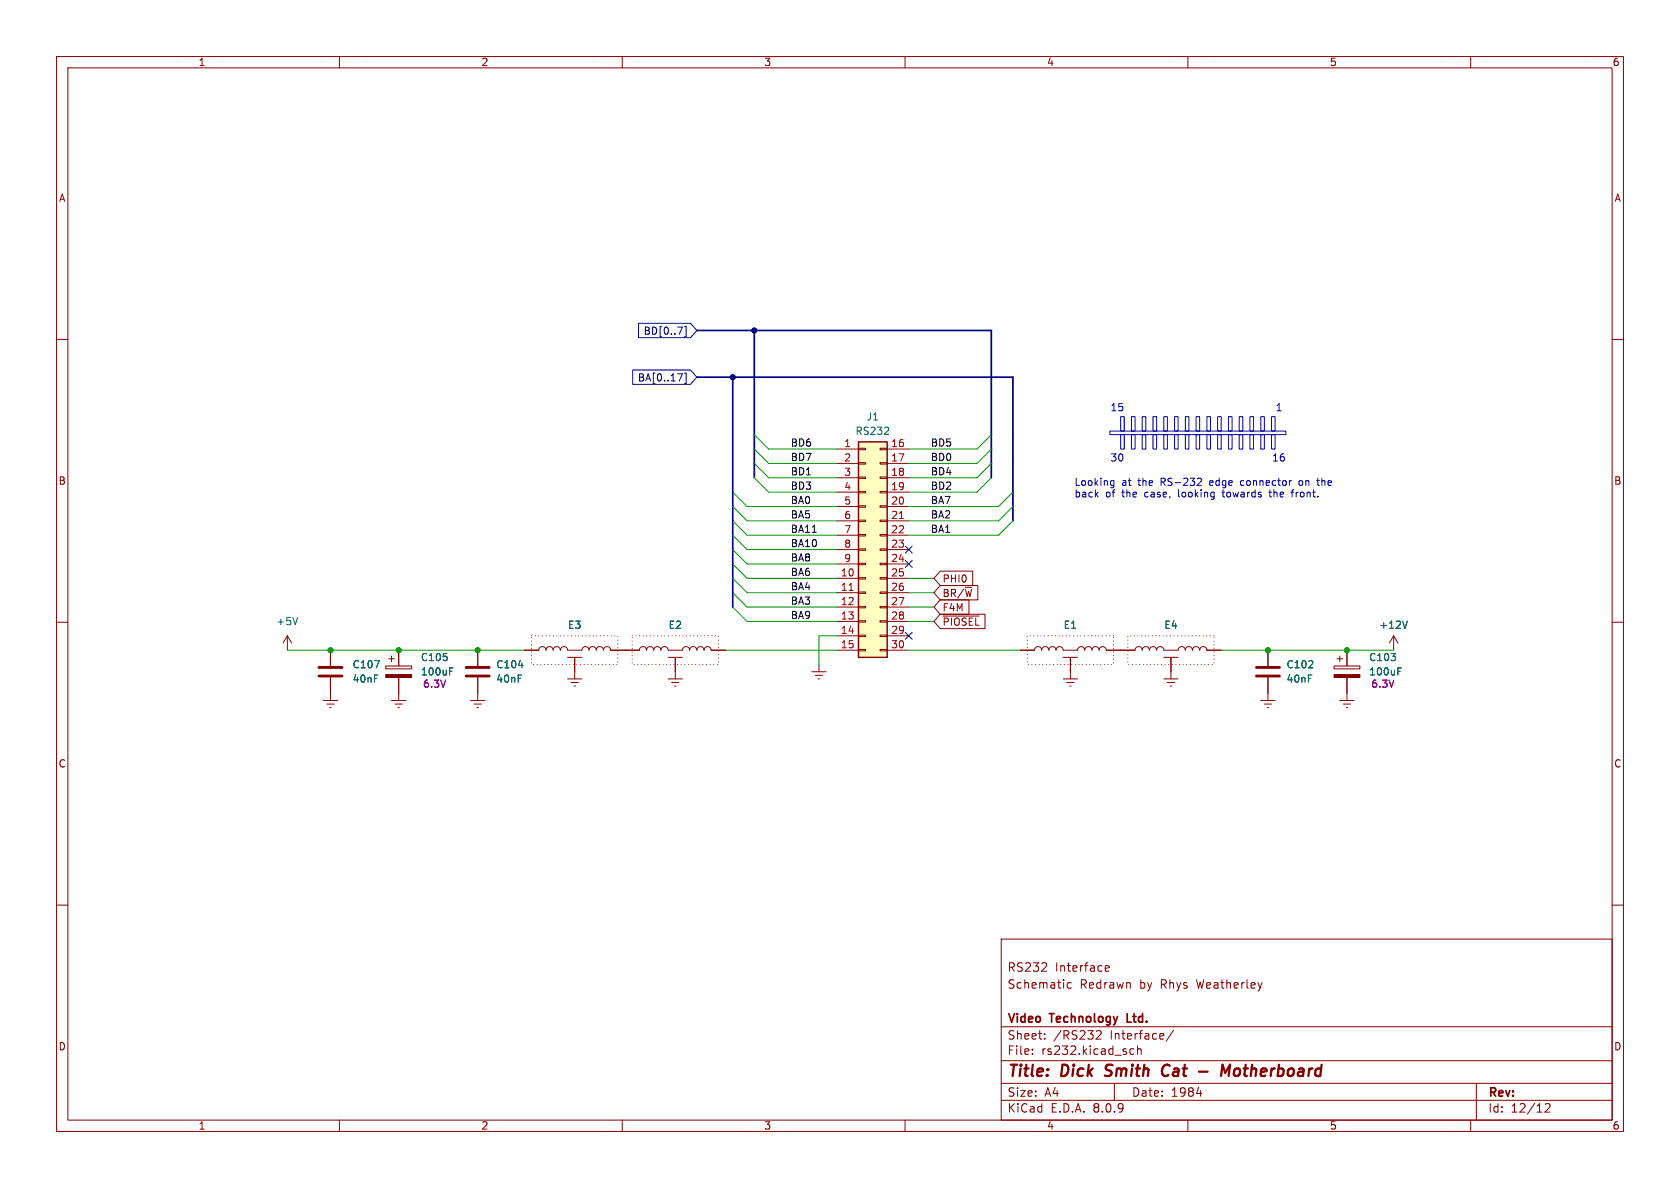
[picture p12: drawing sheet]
<svg xmlns="http://www.w3.org/2000/svg" width="297mm" height="210mm" viewBox="0 0 297 210" stroke-linecap="round" stroke-linejoin="round" font-family="sans-serif">
<g fill="none" stroke="#840000" stroke-width=".18">
<path d="M10 10h277v190h-277zM12 12h273v186h-273zM60 10v2M110 10v2M160 10v2M210 10v2M260 10v2M10 60h2M285 60h2M10 110h2M180.3 114.9h2.6M182.9 114.9a.64 .64 0 0 1 .6-.6 .64 .64 0 0 1 .6 .6 .64 .64 0 0 1 .7-.6 .64 .64 0 0 1 .6 .6 .64 .64 0 0 1 .7-.6 .64 .64 0 0 1 .6 .6 .64 .64 0 0 1 .6-.6 .64 .64 0 0 1 .7 .6"/>
<path d="M188 114.9h2.5a.64 .64 0 0 1 .6-.6 .64 .64 0 0 1 .7 .6 .64 .64 0 0 1 .6-.6 .64 .64 0 0 1 .6 .6 .64 .64 0 0 1 .7-.6 .64 .64 0 0 1 .6 .6 .64 .64 0 0 1 .6-.6 .64 .64 0 0 1 .7 .6h5.1M188 116.2h2.5M189.2 116.2v3.8M200.7 114.9a.64 .64 0 0 1 .6-.6 .64 .64 0 0 1 .6 .6 .64 .64 0 0 1 .7-.6 .64 .64 0 0 1 .6 .6 .64 .64 0 0 1 .6-.6 .64 .64 0 0 1 .7 .6 .64 .64 0 0 1 .6-.6 .64 .64 0 0 1 .6 .6M205.7 114.9h2.6a.64 .64 0 0 1 .6-.6 .64 .64 0 0 1 .6 .6 .64 .64 0 0 1 .7-.6 .64 .64 0 0 1 .6 .6 .64 .64 0 0 1 .7-.6 .64 .64 0 0 1 .6 .6 .64 .64 0 0 1 .6-.6 .64 .64 0 0 1 .7 .6h2.5M205.7 116.2h2.6M207 116.2v3.8M224.2 114.9v2.8M224.2 119.8v4M235.8 117.7h4.6v.5h-4.6zM236.3 116.5h1.1M236.9 116v1"/>
<path d="M238.1 114.9v2.8M238.1 119.8v4M246.4 112.4l-.8 1.3M246.4 112.4v2.5M246.4 112.4l.7 1.3M285 110h2M69.2 123.8h2.6M69.8 124.5h1.3M70.4 125.1h.2M70.5 122.6v1.2M188 120h2.5M188.6 120.7h1.3"/>
<path d="M189.1 121.3h.3M205.7 120h2.6M206.4 120.7h1.2M206.9 121.3h.2M222.9 123.8h2.5M223.5 124.5h1.3M224 125.1h.3M236.9 123.8h2.5M237.5 124.5h1.3M238 125.1h.3M10 160h2M177 166h108v32h-108z"/>
<path d="M184.1 171.7h.9M185 170.3v.5M189.4 173.8l-.4-.1-.3 .3v.4l.1 .2h.6M195.4 171.2l.7-.1-.1-.3-.4-.1-.2 .2 .1 .7h.5M285 160h2M60 198v2M110 198v2M160 198v2M177 194.5h108M177 191.5h108M177 187.5h108M177 181.5h108"/>
<path d="M182.5 186.3v.1M182.5 185.5v.1M184.7 183.6v.1M184.7 182.8v.1M194.6 182.3v.5l-.9 .9h1M197 191.5v3M199.7 186.1l.3 .3 .5-.1M200.5 185.5l-.5-.1-.3 .3M201.1 185.5l.2-.1 .4 .1v.9M201.1 184.9v1.5M207.5 182.1l-1.3 2M210 198v2"/>
<path d="M211.5 193.3h1M260 198v2M261 191.5v6.5M273.2 195.2l.5-.1 .3 .1v.3l-.9 1.1h.9"/>
</g>
<path d="M195.3 190.1l.3 .1M195.6 188.4l-.1 .4 .1 .2M206.4 188.2a1.13 1.13 0 0 0-.9 .7 1.13 1.13 0 0 0 .2 1.2l.3 .1 .5-.1M212 189.4h1.5M215.9 190.2l.2-2 .5 1.4 .9-1.4-.3 2M218.4 189l-.2 .3-.1 .5 .3 .4" fill="none" stroke="#840000" stroke-width=".4"/>
<path d="M199.3 179.2v1.5h.7" fill="none" stroke="#840000" stroke-width=".3"/>
<path d="M247.1 118.7h.4M247.1 118.1h.6M248.8 109.8l-.4 1.3" fill="none" stroke="#006464" stroke-width=".18"/>
<path d="M235.8 119.3h4.6v.5h-4.6z" fill="#840000" stroke="#840000" stroke-width=".18"/>
<path d="M181.6 112.4h15.2v5.1h-15.2zM199.4 112.4h15.2v5.1h-15.2z" fill="none" stroke="#840000" stroke-width=".18" stroke-dasharray="0 .6"/>
<path d="M222.1 119.5h4.1M222.1 118h4.1" fill="none" stroke="#840000" stroke-width=".51"/>
<path d="M151.8 78.1h5v38.1h-5z" fill="#ffffc2"/>
<g fill="none" stroke="#840000" stroke-width=".18">
<path d="M148 79.4h3.8M151.8 79.2h1.2v.3h-1.2zM155.6 79.2h1.2v.3h-1.2zM156.8 79.4h3.9M148 81.9h3.8M148 84.5h3.8M148 87h3.8M148 89.5h3.8M148 92.1h3.8M148 94.6h3.8M148 97.2h3.8M148 99.7h3.8"/>
<path d="M151.8 99.6h1.2v.2h-1.2zM151.8 97h1.2v.3h-1.2zM151.8 94.5h1.2v.2h-1.2zM151.8 91.9h1.2v.3h-1.2zM151.8 89.4h1.2v.3h-1.2zM151.8 86.9h1.2v.2h-1.2zM151.8 84.3h1.2v.3h-1.2zM151.8 81.8h1.2v.2h-1.2zM155.6 99.6h1.2v.2h-1.2zM155.6 97h1.2v.3h-1.2zM155.6 94.5h1.2v.2h-1.2zM155.6 91.9h1.2v.3h-1.2z"/>
<path d="M155.6 89.4h1.2v.3h-1.2zM155.6 86.9h1.2v.2h-1.2zM155.6 84.3h1.2v.3h-1.2zM155.6 81.8h1.2v.2h-1.2zM156.8 81.9h3.9M156.8 84.5h3.9M156.8 87h3.9M156.8 89.5h3.9M156.8 92.1h3.9M156.8 94.6h3.9M156.8 97.2h3.9M156.8 99.7h3.9"/>
<path d="M50.8 112.4l-.8 1.3M50.8 112.4v2.5M50.8 112.4l.8 1.3M58.4 114.9v2.8M58.4 119.8v4M68.2 117.7h4.6v.5h-4.6zM68.7 116.5h1M69.2 116v1M70.5 114.9v2.8M70.5 119.8v2.8M84.5 114.9v2.8M84.5 119.8v4"/>
<path d="M92.7 114.9h2.5a.64 .64 0 0 1 .7-.6 .64 .64 0 0 1 .6 .6 .64 .64 0 0 1 .7-.6 .64 .64 0 0 1 .6 .6 .64 .64 0 0 1 .6-.6 .64 .64 0 0 1 .7 .6 .64 .64 0 0 1 .6-.6 .64 .64 0 0 1 .6 .6h2.6M100.3 116.2h2.6M101.6 116.2v3.8M102.9 114.9a.64 .64 0 0 1 .6-.6 .64 .64 0 0 1 .6 .6 .64 .64 0 0 1 .7-.6 .64 .64 0 0 1 .6 .6 .64 .64 0 0 1 .6-.6 .64 .64 0 0 1 .7 .6 .64 .64 0 0 1 .6-.6 .64 .64 0 0 1 .6 .6M107.9 114.9h5.1a.64 .64 0 0 1 .7-.6 .64 .64 0 0 1 .6 .6 .64 .64 0 0 1 .6-.6 .64 .64 0 0 1 .7 .6 .64 .64 0 0 1 .6-.6 .64 .64 0 0 1 .6 .6 .64 .64 0 0 1 .7-.6 .64 .64 0 0 1 .6 .6h2.5M118.1 116.2h2.5M119.4 116.2v3.8M120.6 114.9a.64 .64 0 0 1 .7-.6 .64 .64 0 0 1 .6 .6 .64 .64 0 0 1 .7-.6 .64 .64 0 0 1 .6 .6 .64 .64 0 0 1 .6-.6 .64 .64 0 0 1 .7 .6 .64 .64 0 0 1 .6-.6 .64 .64 0 0 1 .6 .6M125.7 114.9h2.6M143.5 118.7h2.5M144.1 119.4h1.3M144.8 117.5v1.2"/>
<path d="M148 102.2h3.8M148 104.8h3.8M148 107.3h3.8M148 109.9h3.8M148 112.4h3.8M148 114.9h3.8M151.8 114.8h1.2v.3h-1.2zM151.8 112.3h1.2v.2h-1.2zM151.8 109.7h1.2v.3h-1.2zM151.8 107.2h1.2v.2h-1.2zM151.8 104.6h1.2v.3h-1.2zM151.8 102.1h1.2v.3h-1.2z"/>
<path d="M155.6 114.8h1.2v.3h-1.2zM155.6 112.3h1.2v.2h-1.2zM155.6 109.7h1.2v.3h-1.2zM155.6 107.2h1.2v.2h-1.2zM155.6 104.6h1.2v.3h-1.2zM155.6 102.1h1.2v.3h-1.2zM156.8 102.2h3.9M156.8 104.8h3.9M156.8 107.3h3.9M156.8 109.9h3.9M156.8 112.4h3.9M156.8 114.9h3.9"/>
<path d="M166.2 101h5.8v2.5h-5.8l-1.1-1.3zM166.2 106h5.1v2.6h-5.1l-1.1-1.3zM166.2 103.5h6.7v2.5h-6.7l-1.1-1.2zM166.2 108.6h7.9v2.5h-7.9l-1.1-1.2zM166.8 108.9h6.3M180.3 114.9h2.6M189.2 116.2v2.5M195.6 114.9h5.1M207 116.2v2.5M213.4 114.9h2.5M224.2 114.9v2.8M224.2 119.8v2.8"/>
<path d="M238.1 114.9v2.8M238.1 119.8v2.8M57.1 123.8h2.6M57.8 124.5h1.3M58.3 125.1h.2M83.2 123.8h2.5M83.8 124.5h1.3M84.3 125.1h.3M100.3 120h2.6M101 120.7h1.2M101.5 121.3h.2M118.1 120h2.5"/>
<path d="M118.7 120.7h1.3M119.3 121.3h.2M144.7 120h.2"/>
</g>
<path d="M151.8 78.1h5v38.1h-5z" fill="none" stroke="#840000" stroke-width=".25"/>
<path d="M159 91.7h.7M150.1 104.4h.7" fill="none" stroke="#a90000" stroke-width=".18"/>
<path d="M156.3 76.8h.8M157.1 75.6v.5M52.6 109.2l-.4 1.2M66.2 116.8h.9l-.6 1.3M79.5 118.7h.4M79.5 118.1h.6M91.7 117.6h.8M247.1 118.7h.4M247.1 118.1h.6M248.8 109.8l-.4 1.3" fill="none" stroke="#006464" stroke-width=".18"/>
<path d="M94 112.4h15.2v5.1h-15.2zM111.8 112.4h15.2v5.1h-15.2z" fill="none" stroke="#840000" stroke-width=".18" stroke-dasharray="0 .6"/>
<path d="M56.4 119.5h4.1M56.4 118h4.1M82.4 119.5h4.1M82.4 118h4.1" fill="none" stroke="#840000" stroke-width=".51"/>
<path d="M68.2 119.3h4.6v.5h-4.6z" fill="#840000" stroke="#840000" stroke-width=".18"/>
<path d="M112.9 57.1h9.2l1.1 1.3-1.1 1.3h-9.2zM119.8 57.8h.8l-.5 1.3M121 57.7h.3v1.8h-.3M111.9 65.4h10.2l1.1 1.3-1.1 1.2h-10.2zM119.8 66.1h.8l-.5 1.2M121 66h.3v1.8h-.3M160 99.1l1.3 1.2M160 96.5l1.3 1.3M161.3 99.1l-1.3 1.2M161.3 96.5l-1.3 1.3M160 111.8l1.3 1.2M161.3 111.8l-1.3 1.2" fill="none" stroke="#000084" stroke-width=".18"/>
<path d="M143.6 94.1h.7" fill="none" stroke="#0f0f0f" stroke-width=".18"/>
<g fill="none" stroke="#0000c2" stroke-width=".18">
<path d="M196.2 76.2h31.1v.6h-31.1zM198.1 73.7h.7v2.5h-.7zM198.1 76.8h.7v2.6h-.7zM200 73.7h.7v2.5h-.7zM200 76.8h.7v2.6h-.7zM201.9 73.7h.7v2.5h-.7zM201.9 76.8h.7v2.6h-.7zM203.8 76.8h.7v2.6h-.7zM203.8 73.7h.7v2.5h-.7zM205.7 76.8h.7v2.6h-.7zM205.7 73.7h.7v2.5h-.7zM207.6 73.7h.7v2.5h-.7z"/>
<path d="M207.6 76.8h.7v2.6h-.7zM209.5 76.8h.7v2.6h-.7zM209.5 73.7h.7v2.5h-.7zM211.5 73.7h.6v2.5h-.6zM211.5 76.8h.6v2.6h-.6zM213.4 73.7h.6v2.5h-.6zM213.4 76.8h.6v2.6h-.6zM215.3 76.8h.6v2.6h-.6zM215.3 73.7h.6v2.5h-.6zM217.2 73.7h.6v2.5h-.6zM217.2 76.8h.6v2.6h-.6zM219.1 76.8h.6v2.6h-.6z"/>
<path d="M219.1 73.7h.6v2.5h-.6zM221 73.7h.6v2.5h-.6zM221 76.8h.6v2.6h-.6zM222.9 76.8h.6v2.6h-.6zM222.9 73.7h.6v2.5h-.6zM224.8 73.7h.6v2.5h-.6zM224.8 76.8h.6v2.6h-.6zM196.6 85h.3M196.9 85v1.1M196.9 85.7l-.3 .1M211.9 84.5l.4 .1 .1 .3-.8 .9h.8M216 87h.5"/>
<path d="M216.2 86.6l.1 1.2M219.5 85l-.2 .2v.4l.2 .2M224.3 87h.5M224.5 86.6v1.1l.3 .2M228.2 87h.5M228.7 86.6l-.3 .2v1.1M230.1 85h-.3l-.2 .2 .1 .5 .4 .1M232.8 85h.5M233 85.6l.3 .2"/>
</g>
<path d="M123.2 58.4h52.1v26.1M133.3 58.4v26.1M123.2 66.7h55.9v25.4M129.5 66.7v40.6" fill="none" stroke="#000084" stroke-width=".3"/>
<g fill="none" stroke="#009600" stroke-width=".18">
<path d="M133.3 79.4l2.6 2.5h12.1M133.3 76.8l2.6 2.6h12.1M175.3 79.4l-2.6 2.5h-12M175.3 76.8l-2.6 2.6h-12M129.5 99.7l2.6 2.5h15.9M129.5 97.2l2.6 2.5h15.9M129.5 89.5l2.6 2.6h15.9M129.5 87l2.6 2.5h15.9M129.5 92.1l2.6 2.5h15.9M129.5 94.6l2.6 2.6h15.9M133.3 81.9l2.6 2.6h12.1M133.3 84.5l2.6 2.5h12.1"/>
<path d="M175.3 81.9l-2.6 2.6h-12M175.3 84.5l-2.6 2.5h-12M179.1 89.5l-2.6 2.6h-15.8M179.1 87l-2.6 2.5h-15.8M179.1 92.1l-2.6 2.5h-15.8M50.8 114.9h41.9M128.3 114.9h19.7M129.5 102.2l2.6 2.6h15.9M129.5 107.3l2.6 2.6h15.9M129.5 104.8l2.6 2.5h15.9M148 112.4h-3.2v5.1M160.7 102.2h4.4"/>
<path d="M160.7 104.8h4.4M160.7 109.9h4.4M160.7 114.9h19.6M160.7 107.3h4.4M215.9 114.9h30.5"/>
</g>
<g fill="#000084" stroke="#000084" stroke-width=".18">
<circle cx="129.5" cy="66.7" r=".46"/>
<circle cx="133.3" cy="58.4" r=".46"/>
</g>
<g fill="#009600" stroke="#009600" stroke-width=".18">
<circle cx="238.1" cy="114.9" r=".46"/>
<circle cx="224.2" cy="114.9" r=".46"/>
<circle cx="84.5" cy="114.9" r=".46"/>
<circle cx="58.4" cy="114.9" r=".46"/>
<circle cx="70.5" cy="114.9" r=".46"/>
</g>
<g font-size="2.8" fill="#840000">
<text x="178" y="190.9">Title:</text>
<text x="187.7" y="190.9">Dick</text>
<text x="196.3" y="190.9">Smith</text>
<text x="207.1" y="190.9">Cat</text>
<text x="219.1" y="190.9">Motherboard</text>
</g>
<g font-size="2.1" fill="#840000">
<text x="178" y="172">RS232</text>
<text x="186.5" y="172">Interface</text>
<text x="178" y="175">Schematic</text>
<text x="190.9" y="175">Redrawn</text>
<text x="201.5" y="175">by</text>
<text x="205.3" y="175">Rhys</text>
<text x="211.8" y="175">Weatherley</text>
<text x="178" y="184">Sheet:</text>
<text x="178" y="181.2">Video</text>
<text x="185.7" y="181.2">Technology</text>
<text x="186.2" y="184">/RS232</text>
<text x="196.3" y="184">Interface/</text>
<text x="199.9" y="181.2">Ltd.</text>
<text x="178" y="186.7">File:</text>
<text x="184.1" y="186.7">rs232.kicad_sch</text>
<text x="178" y="196.9">KiCad</text>
<text x="178" y="194.1">Size:</text>
<text x="184.7" y="194.1">A4</text>
<text x="185.7" y="196.9">E.D.A.</text>
<text x="193.3" y="196.9">8.0.9</text>
<text x="200" y="194.1">Date:</text>
<text x="207" y="194.1">1984</text>
<text x="263" y="194.3">Rev:</text>
<text x="263" y="196.9">Id:</text>
<text x="267.1" y="196.9">12/12</text>
</g>
<g font-size="1.8" fill="#840000">
<text x="35" y="11.9">1</text>
<text x="85" y="11.9">2</text>
<text x="135" y="11.9">3</text>
<text x="185" y="11.9">4</text>
<text x="235" y="11.9">5</text>
<text x="285" y="11.9">6</text>
<text x="10.3" y="35.9">A</text>
<text x="285.3" y="35.9">A</text>
<text x="10.3" y="85.9">B</text>
<text x="285.3" y="85.9">B</text>
<text x="166.5" y="103.2">PHI0</text>
<text x="166.5" y="105.7">BR/~{W}</text>
<text x="166.5" y="108.3">F4M</text>
<text x="166.5" y="110.8">~{PIOSEL}</text>
<text x="10.3" y="135.9">C</text>
<text x="285.3" y="135.9">C</text>
<text x="10.3" y="185.9">D</text>
<text x="285.3" y="185.9">D</text>
<text x="35" y="199.9">1</text>
<text x="85" y="199.9">2</text>
<text x="135" y="199.9">3</text>
<text x="185" y="199.9">4</text>
<text x="235" y="199.9">5</text>
<text x="285" y="199.9">6</text>
</g>
<g font-size="1.8" fill="#000084">
<text x="113.7" y="59.4">BD[0..7]</text>
<text x="112.7" y="67.6">BA[0..17]</text>
</g>
<g font-size="1.8" fill="#006464">
<text x="151.1" y="77.1">RS232</text>
<text x="153.1" y="74.5">J1</text>
<text x="48.8" y="110.7">+5V</text>
<text x="100.3" y="111.4">E3</text>
<text x="118.1" y="111.4">E2</text>
<text x="187.9" y="111.4">E1</text>
<text x="205.7" y="111.4">E4</text>
<text x="243.7" y="111.4">+12V</text>
<text x="62.2" y="118.3">C107</text>
<text x="74.3" y="117.1">C105</text>
<text x="74.3" y="119.6">100uF</text>
<text x="87.6" y="118.3">C104</text>
<text x="227.3" y="118.3">C102</text>
<text x="241.9" y="117.1">C103</text>
<text x="241.9" y="119.6">100uF</text>
<text x="62.2" y="120.9">40nF</text>
<text x="87.6" y="120.9">40nF</text>
<text x="227.3" y="120.9">40nF</text>
</g>
<g font-size="1.8" fill="#0000c2">
<text x="196.2" y="72.8">15</text>
<text x="225.4" y="72.8">1</text>
<text x="196.2" y="81.7">30</text>
<text x="224.8" y="81.7">16</text>
<text x="189.9" y="86">Looking</text>
<text x="189.9" y="88">back</text>
<text x="195.5" y="88">of</text>
<text x="198.3" y="86">at</text>
<text x="198.5" y="88">the</text>
<text x="201.3" y="86">the</text>
<text x="202.6" y="88">case,</text>
<text x="205.5" y="86">RS-232</text>
<text x="208.8" y="88">looking</text>
<text x="214.3" y="86">edge</text>
<text x="216.8" y="88">towards</text>
<text x="220" y="86">connector</text>
<text x="225.3" y="88">the</text>
<text x="229.4" y="88">front.</text>
<text x="230.5" y="86">on</text>
<text x="234" y="86">the</text>
</g>
<g font-size="1.8" fill="#0f0f0f">
<text x="139.7" y="79">BD6</text>
<text x="139.7" y="81.6">BD7</text>
<text x="164.5" y="79">BD5</text>
<text x="164.5" y="81.6">BD0</text>
<text x="139.7" y="84.1">BD1</text>
<text x="139.7" y="86.6">BD3</text>
<text x="139.7" y="89.2">BA0</text>
<text x="164.5" y="86.6">BD2</text>
<text x="164.5" y="84.1">BD4</text>
<text x="164.5" y="89.2">BA7</text>
<text x="139.7" y="94.3">BA11</text>
<text x="139.7" y="91.7">BA5</text>
<text x="164.5" y="91.7">BA2</text>
<text x="164.5" y="94.3">BA1</text>
<text x="139.7" y="99.3">BA8</text>
<text x="139.7" y="101.9">BA6</text>
<text x="139.7" y="96.8">BA10</text>
<text x="139.7" y="107">BA3</text>
<text x="139.7" y="104.4">BA4</text>
<text x="139.7" y="109.5">BA9</text>
</g>
<g font-size="1.8" fill="#a90000">
<text x="149.2" y="79.1">1</text>
<text x="149.2" y="81.7">2</text>
<text x="157.4" y="79.1">16</text>
<text x="157.4" y="81.7">17</text>
<text x="149.2" y="84.2">3</text>
<text x="149.2" y="86.7">4</text>
<text x="149.2" y="89.3">5</text>
<text x="157.4" y="84.2">18</text>
<text x="157.4" y="86.7">19</text>
<text x="157.4" y="89.3">20</text>
<text x="149.2" y="91.8">6</text>
<text x="149.2" y="94.4">7</text>
<text x="157.4" y="91.8">21</text>
<text x="157.4" y="94.4">22</text>
<text x="148.5" y="102">10</text>
<text x="149.2" y="96.9">8</text>
<text x="149.2" y="99.4">9</text>
<text x="157.4" y="96.9">23</text>
<text x="157.4" y="99.4">24</text>
<text x="157.4" y="102">25</text>
<text x="148.5" y="104.5">11</text>
<text x="148.5" y="107.1">12</text>
<text x="157.4" y="104.5">26</text>
<text x="157.4" y="107.1">27</text>
<text x="148.5" y="109.6">13</text>
<text x="148.5" y="112.1">14</text>
<text x="157.4" y="109.6">28</text>
<text x="157.4" y="112.1">29</text>
<text x="148.5" y="114.7">15</text>
<text x="157.4" y="114.7">30</text>
</g>
<g font-size="1.8" fill="#840084">
<text x="74.7" y="121.8">6.3V</text>
<text x="242.3" y="121.8">6.3V</text>
</g>
</svg>
